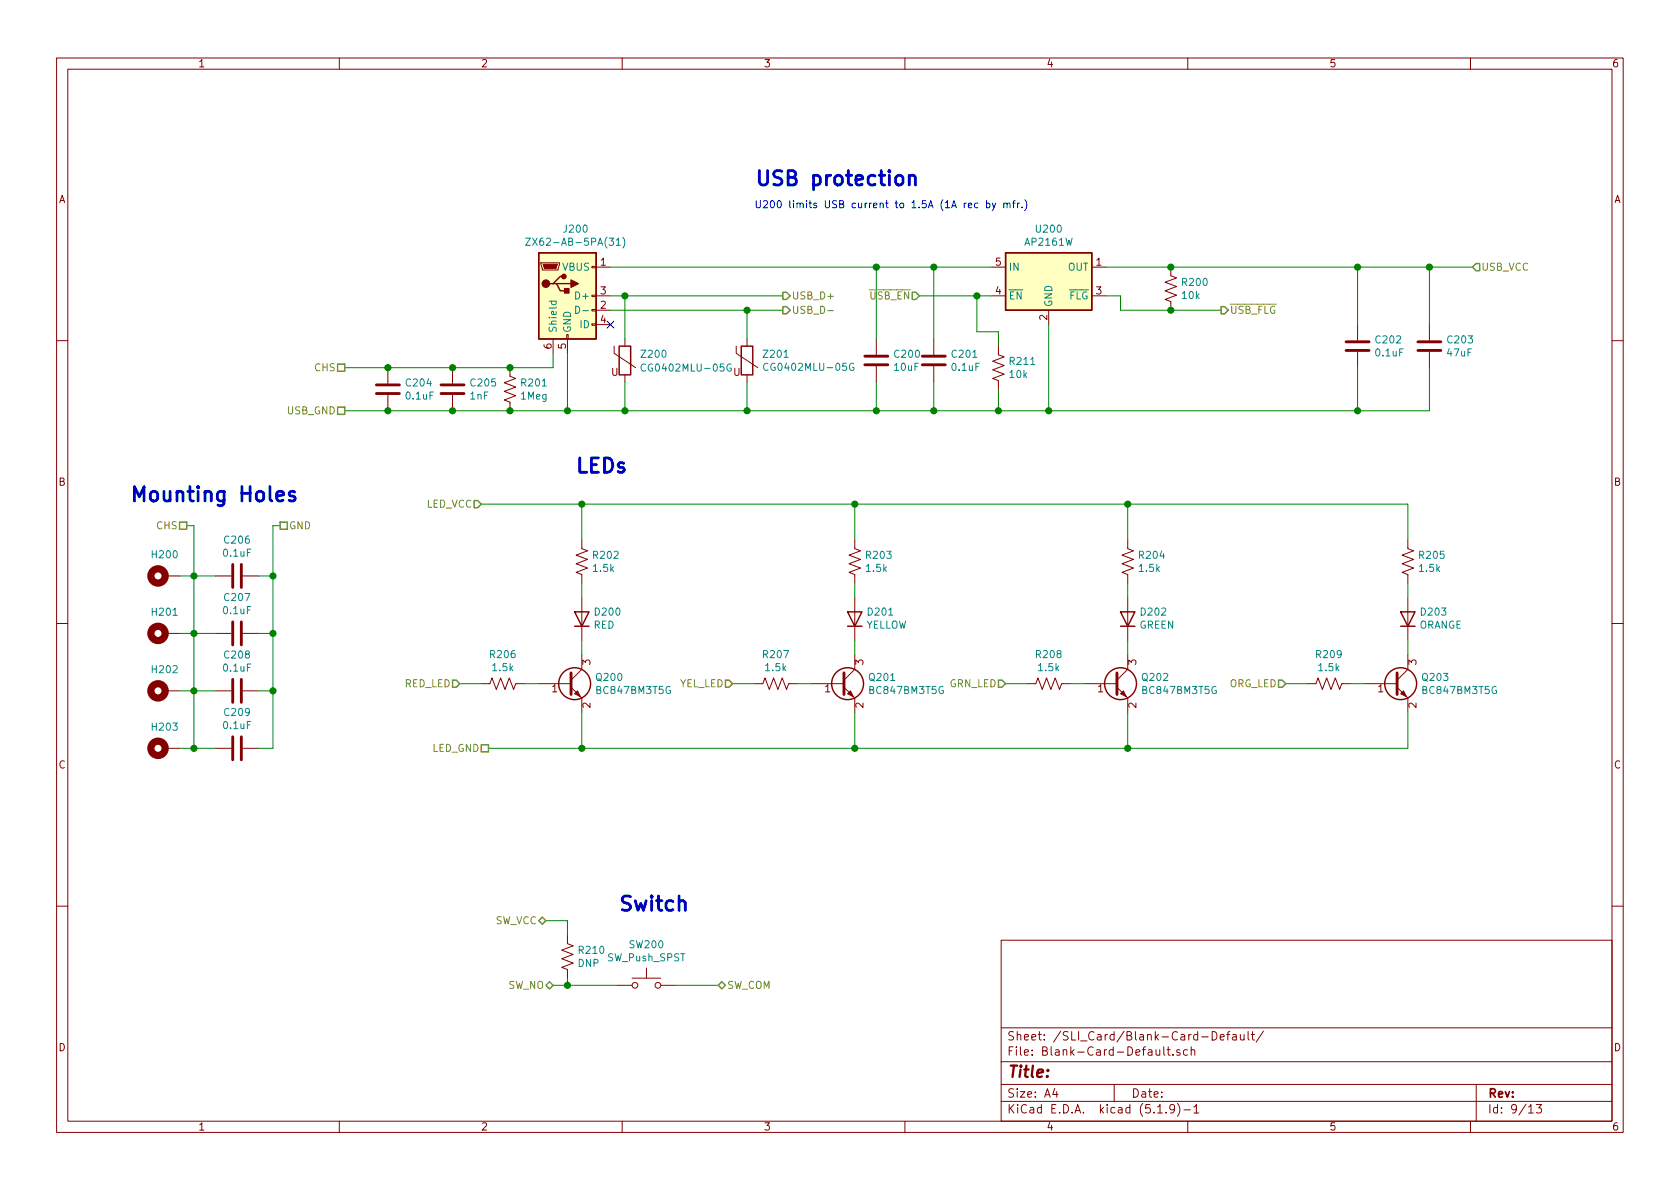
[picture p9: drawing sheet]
<svg xmlns="http://www.w3.org/2000/svg" width="297mm" height="210mm" viewBox="0 0 297 210" stroke-linecap="round" stroke-linejoin="round" font-family="sans-serif">
<g fill="none" stroke="#840000" stroke-width=".18">
<path d="M10 10.3h277v189.9h-277zM12 12.2h273v186.1h-273zM60 10.3v1.9M110 10.3v1.9M160 10.3v1.9M210 10.3v1.9M260 10.3v1.9M95.6 46.5h3.3v.2l-.2 1h-2.8zM97.8 59.9v2.6M100.2 59.2h.3v.7h-.3zM100.3 59.9v2.6M104.6 57.3h.8v.2h-.8z"/>
<path d="M104.6 54.7h.8v.3h-.8zM104.6 52.2h.8v.2h-.8zM104.6 47.1h.8v.3h-.8zM105.4 47.2h2.5M105.4 54.9h2.5M105.4 52.3h2.5M105.4 57.4h2.5M110.5 59.9v1.3M132.1 59.9v1.3M154.9 59.9v2.8M165.1 59.9v2.8M175.3 47.2h2.5"/>
<path d="M175.3 52.3h2.5M185.4 54.9v2.5M193 47.2h2.6M193 52.3h2.6M207 47.2v1.6l1 .3-2 .8 2 .8-2 .7 2 .8-2 .8 1 .3v1.6M240 57.4v2.8M252.7 57.4v2.8M10 60.2h2M68.6 65v2.8M68.6 69.8v2.8M80 65v2.8M80 69.8v2.8"/>
<path d="M90.2 65v1.5l1 .4-2 .8 2 .7-2 .8 2 .8-2 .7 1 .4v1.5M108.6 61.2v1.3l3.8 2.5M110.5 66.3v1.3M130.2 61.2v1.3l3.8 2.5M132.1 66.3v1.3M154.9 64.8v2.8M165.1 64.8v2.8M176.5 61.2v1.5l1 .4-2 .8 2 .7-2 .8 2 .8-2 .7 1 .4v1.5M240 62.2v2.8M252.7 62.2v2.8M285 60.2h2M102.9 95.5v1.5l1 .4-2 .8 2 .7-2 .8 2 .8-2 .7 1 .4v1.5"/>
<path d="M151.1 95.5v1.5l1 .4-2 .8 2 .7-2 .8 2 .8-2 .7 1 .4v1.5M199.4 95.5v1.5l1 .4-2 .8 2 .7-2 .8 2 .8-2 .7 1 .4v1.5M248.9 95.5v1.5l1 .4-2 .8 2 .7-2 .8 2 .8-2 .7 1 .4v1.5M10 110.3h2M29.2 112h2.5M29.2 101.8h2.5M38.1 112h2.8M38.1 101.8h2.8M42.9 112h2.8M42.9 101.8h2.8M102.9 105.7v7.6M102.9 115.8v2.6l-1.9 1.9"/>
<path d="M151.1 105.7v7.6M151.1 115.8v2.6l-1.9 1.9M199.4 105.7v7.6M199.4 115.8v2.6l-1.9 1.9M248.9 105.7v7.6M248.9 115.8v2.6l-1.9 1.9M285 110.3h2M29.2 132.3h2.5M29.2 122.2h2.5M38.1 132.3h2.8M38.1 122.2h2.8M42.9 132.3h2.8"/>
<path d="M42.9 122.2h2.8M85.1 120.9h1.5l.4-1 .8 2 .7-2 .8 2 .7-2 .8 2 .4-1h1.5M95.2 120.9h5.8M101 121.5l1.9 1.9v2.6M133.3 120.9h1.6l.4-1 .7 2 .8-2 .7 2 .8-2 .8 2 .3-1h1.6M143.5 120.9h5.7M149.2 121.5l1.9 1.9v2.6M181.6 120.9h1.5l.4-1 .8 2 .7-2 .8 2 .8-2 .7 2 .4-1h1.5M191.8 120.9h5.7M197.5 121.5l1.9 1.9v2.6M231.1 120.9h1.6l.3-1 .8 2 .8-2 .7 2 .8-2 .8 2 .3-1h1.6M241.3 120.9h5.7"/>
<path d="M247 121.5l1.9 1.9v2.6M10 160.2h2M100.3 165.3v1.6l1 .4-2 .7 2 .8-2 .7 2 .8-2 .8 1 .3v1.6M109.2 174.2h2.6M111.8 173h5M114.3 171.2v1.8M116.8 174.2h2.6M177 166.3h108v32h-108zM285 160.2h2M60 198.3v1.9M110 198.3v1.9M160 198.3v1.9"/>
<path d="M177 194.8h108M177 191.8h108M177 187.8h108M177 181.8h108M186.5 192.5l-.4 1h1M186.8 193v1M197 191.8v3M204.4 185.6v.8a.39 .39 0 0 0 .7 .1M204.7 196.8h.8M205.1 185.6v1M205.8 185.1v1.3l.2 .2M206.2 196.7v.1"/>
<path d="M206.3 185.6h.6M206.6 185.1v1.3l.3 .2M207.4 186.5v.1M207.7 196l-.1 .1a.48 .48 0 0 1-.6 .1l-.2-.2 .2-.6a.48 .48 0 0 1 .6 .1 1.27 1.27 0 0 1-.2 1.2l-.4 .1M208.2 195.1a1.71 1.71 0 0 1 0 2.3M208.6 185.7l-.3-.1-.2 .2v.2l.5 .2v.3h-.5M209.3 196.3h1.2M210 185.7l-.5-.1-.3 .3 .1 .6 .2 .1 .5-.1M210 198.3v1.9M210.6 185.7l.2-.1 .4 .1 .1 .9M210.6 185.1v1.5M211.1 195.8l.4-.5v1.5"/>
<path d="M211.1 196.8h.9M214.3 182.4a.75 .75 0 0 1 .9 .8 .75 .75 0 0 1-.9 .7zM215.7 183.4l.8-.1-.1-.3-.4-.1-.3 .2 .1 .7h.6M216.9 182.9h.5M217.4 182.4l-.3 .2v1.3M218 183h.5l.1 .9M218.6 183.3l-.5 .1-.2 .2 .2 .3 .5-.1M219.3 182.9v.8a.39 .39 0 0 0 .7 .1M220 182.9v1M220.7 182.4v1.3l.2 .2M221.2 182.9h.6M221.5 182.4v1.3l.3 .2"/>
<path d="M223.4 182.3l-1.3 2M260 198.3v1.9M261 191.8v6.5M270.3 195.8l.4-.5v1.5M270.3 196.8h.8M271.6 195.3h.9l-.4 .6 .4 .1v.7l-.2 .1-.7-.1"/>
<circle cx="112.3" cy="174.2" r=".51"/>
<circle cx="116.3" cy="174.2" r=".51"/>
</g>
<g fill="none" stroke="#840000" stroke-width=".51">
<path d="M66.5 69.6h4.1M66.5 68.1h4.1M78 69.6h4M78 68.1h4M152.9 64.5h4.1M152.9 63h4.1M163.1 64.5h4M163.1 63h4M238 62h4.1M238 60.4h4.1M250.7 62h4.1M250.7 60.4h4.1"/>
<path d="M41.1 99.8v4.1M42.7 99.8v4.1M41.1 110v4M42.7 110v4M101 119v3.8M149.2 119v3.8M197.5 119v3.8M247 119v3.8M41.1 120.1v4.1M41.1 130.3v4.1M42.7 120.1v4.1M42.7 130.3v4.1"/>
</g>
<g fill="none" stroke="#840000" stroke-width=".25">
<path d="M95.2 44.7h10.2v15.2h-10.2zM97.8 50.2h.6l.7 1.2h1.2M98.4 50.2h2.6M99.7 48.9h-.6l-1.3 1.3h-.6M177.8 44.7h15.2v10.2h-15.2zM109.5 61.2h2v5.1h-2zM131.1 61.2h2v5.1h-2zM101.6 108.2h2.5l-1.2 2.5zM101.6 110.7h2.5M149.9 108.2h2.5l-1.3 2.5zM149.9 110.7h2.5M198.1 108.2h2.6l-1.3 2.5z"/>
<path d="M198.1 110.7h2.6M247.6 108.2h2.6l-1.3 2.5zM247.6 110.7h2.6"/>
<circle cx="101.6" cy="120.9" r="2.82"/>
<circle cx="149.9" cy="120.9" r="2.82"/>
<circle cx="198.1" cy="120.9" r="2.82"/>
<circle cx="247.6" cy="120.9" r="2.82"/>
</g>
<g fill="#840000" stroke="#840000" stroke-width=".18">
<path d="M101.6 122.7l.5-.5 .5 1z"/>
<path d="M247.6 122.7l.6-.5 .5 1z"/>
<path d="M198.1 122.7l.5-.5 .5 1z"/>
<path d="M150.4 122.2l.5 1-1-.5z"/>
<path d="M96 46.7h2.6l-.3 .8h-2z"/>
</g>
<g fill="none" stroke="#840000" stroke-width="1.3">
<circle cx="27.9" cy="112" r="1.27"/>
<circle cx="27.9" cy="101.8" r="1.27"/>
<circle cx="27.9" cy="122.2" r="1.27"/>
<circle cx="27.9" cy="132.3" r="1.27"/>
</g>
<g fill="#ffffc2" stroke="#ffffc2" stroke-width=".18">
<path d="M95.2 44.7h10.2v15.2h-10.2z"/>
<path d="M177.8 44.7h15.2v10.2h-15.2z"/>
</g>
<g fill="#840000" stroke="#840000" stroke-width=".25">
<path d="M99.8 51h.8v.8h-.8z"/>
<path d="M101 49.5l1.2 .7-1.2 .6z"/>
<circle cx="96.5" cy="50.2" r=".63"/>
<circle cx="99.7" cy="48.9" r=".38"/>
</g>
<path d="M92.9 42.1h.9l-.9 1.3h.9M97.1 53.3h1.2M97.6 53.3l-.1 .3 .2 .3 .6-.1v-.5M101.8 54.1a.64 .64 0 0 1 .7 .7 .64 .64 0 0 1-.7 .6zM103 54.9h1M109 42.5l.3-.4v1.3M109 43.4h.7M110.1 41.9a1.47 1.47 0 0 1 0 2M114.1 64.5a.6 .6 0 0 0-.8 .4 .6 .6 0 0 0 .6 .7l.2-.1M129.2 64.4a.59 .59 0 0 0-.7 .6 .59 .59 0 0 0 .7 .6l.1-.5h-.2M135.8 64.4a.6 .6 0 0 0-.8 .4 .6 .6 0 0 0 .6 .7l.2-.1M150.9 64.3a.59 .59 0 0 0-.7 .6 .59 .59 0 0 0 .7 .6l.1-.5h-.3" fill="none" stroke="#008484" stroke-width=".18"/>
<g fill="none" stroke="#008400" stroke-width=".18">
<path d="M107.9 52.3h30.5M107.9 54.9h30.5M107.9 47.2h67.4M110.5 52.3v7.6M132.1 54.9v5M154.9 47.2v12.7M162.6 52.3h12.7M165.1 47.2v12.7M172.7 52.3v6.4h3.8v2.5M185.4 57.4v15.2M195.6 52.3h2.5v2.6h17.8M195.6 47.2h64.7"/>
<path d="M240 47.2v10.2M252.7 47.2v10.2M97.8 62.5v2.5h-36.8M100.3 62.5v10.1M110.5 67.6v5M132.1 67.6v5M154.9 67.6v5M165.1 67.6v5M176.5 68.8v3.8M240 65v7.6M252.7 65v7.6h-191.7M33 93h1.3v39.3"/>
<path d="M49.5 93h-1.2v39.3h-2.6M85.1 89.1h163.8v6.4M102.9 89.1v6.4M151.1 89.1v6.4M199.4 89.1v6.4M31.7 101.8h6.4M31.7 112h6.4M45.7 101.8h2.6M45.7 112h2.6M102.9 103.1v2.6M102.9 113.3v2.5M151.1 103.1v2.6"/>
<path d="M151.1 113.3v2.5M199.4 103.1v2.6M199.4 113.3v2.5M248.9 103.1v2.6M248.9 113.3v2.5M31.7 132.3h6.4M31.7 122.2h6.4M45.7 122.2h2.6M81.3 120.9h3.8M92.7 120.9h2.5M102.9 126v6.3M129.5 120.9h3.8"/>
<path d="M141 120.9h2.5M151.1 126v6.3M177.8 120.9h3.8M189.2 120.9h2.6M199.4 126v6.3M227.3 120.9h3.8M238.8 120.9h2.5M248.9 126v6.3h-162.5M96.5 162.8h3.8v2.5M97.8 174.2h11.4M100.3 173v1.2M119.4 174.2h7.6"/>
</g>
<g fill="none" stroke="#848400" stroke-width=".25">
<path d="M138.4 51.7h.7l.6 .6-.6 .7h-.7zM138.4 54.2h.7l.6 .7-.6 .6h-.7zM161.3 51.7h.6l.7 .6-.7 .7h-.6zM215.9 54.2h.6l.7 .7-.7 .6h-.6zM261 46.6h.6v1.3h-.6l-.7-.7zM59.7 64.4h1.3v1.3h-1.3zM59.7 72h1.3v1.3h-1.3zM31.7 92.3h1.3v1.3h-1.3zM49.5 92.3h1.3v1.3h-1.3zM83.8 88.5h.7l.6 .6-.6 .7h-.7zM80 120.3h.6l.7 .6-.7 .6h-.6zM85.1 131.7h1.3v1.3h-1.3z"/>
<path d="M128.3 120.3h.6l.6 .6-.6 .6h-.6zM176.5 120.3h.7l.6 .6-.6 .6h-.7zM226.1 120.3h.6l.6 .6-.6 .6h-.6zM95.2 162.8l.7-.6 .6 .6-.6 .6zM96.5 174.2l.7-.6 .6 .6-.6 .7zM127 174.2l.6-.6 .7 .6-.7 .7z"/>
</g>
<path d="M146.4 54.9h.9" fill="none" stroke="#848400" stroke-width=".18"/>
<g fill="none" stroke="#0000c2" stroke-width=".18">
<path d="M171.2 36.3l.6-.1v-.2l-.4-.1-.2 .2 .1 .6h.5M172.9 36l-.4-.1-.2 .2 .1 .6h.5M174.4 36l.4-.1 .2 .2-.1 .6h-.5M174.4 35.5v1.2M175.4 35.9l.3 .8M176 35.9l-.4 1.2-.2 .1M177.5 36l.2-.1 .3 .1 .1 .7M177.5 35.9v.8M178.1 36.1l.1-.2 .3 .1 .1 .7M179 35.9h.5M179.5 35.5l-.3 .2v1M179.9 35.9v.8"/>
<path d="M180.3 35.9l-.4 .2M180.7 36.6v.1M181.2 35.3a1.4 1.4 0 0 1 0 1.9"/>
</g>
<path d="M160.8 31.3a.66 .66 0 0 1 .9-.2l.1 .3v1.3M160.8 31v1.7M52.1 87l-.6-.1-.3 .1-.1 .2 .1 .4 .9 .3 .1 .2-.1 .4-.3 .1-.7-.1" fill="none" stroke="#0000c2" stroke-width=".51"/>
<g fill="#008400" stroke="#008400" stroke-width=".25">
<circle cx="68.6" cy="65" r=".51"/>
<circle cx="199.4" cy="132.3" r=".51"/>
<circle cx="252.7" cy="47.2" r=".51"/>
<circle cx="165.1" cy="72.6" r=".51"/>
<circle cx="80" cy="65" r=".51"/>
<circle cx="176.5" cy="72.6" r=".51"/>
<circle cx="102.9" cy="89.1" r=".51"/>
<circle cx="80" cy="72.6" r=".51"/>
<circle cx="90.2" cy="72.6" r=".51"/>
<circle cx="172.7" cy="52.3" r=".51"/>
<circle cx="68.6" cy="72.6" r=".51"/>
<circle cx="151.1" cy="132.3" r=".51"/>
<circle cx="151.1" cy="89.1" r=".51"/>
<circle cx="102.9" cy="132.3" r=".51"/>
<circle cx="90.2" cy="65" r=".51"/>
<circle cx="110.5" cy="72.6" r=".51"/>
<circle cx="199.4" cy="89.1" r=".51"/>
<circle cx="240" cy="47.2" r=".51"/>
<circle cx="48.3" cy="122.2" r=".51"/>
<circle cx="34.3" cy="101.8" r=".51"/>
<circle cx="207" cy="54.9" r=".51"/>
<circle cx="48.3" cy="112" r=".51"/>
<circle cx="207" cy="47.2" r=".51"/>
<circle cx="185.4" cy="72.6" r=".51"/>
<circle cx="48.3" cy="101.8" r=".51"/>
<circle cx="34.3" cy="132.3" r=".51"/>
<circle cx="110.5" cy="52.3" r=".51"/>
<circle cx="154.9" cy="72.6" r=".51"/>
<circle cx="34.3" cy="122.2" r=".51"/>
<circle cx="240" cy="72.6" r=".51"/>
<circle cx="34.3" cy="112" r=".51"/>
<circle cx="132.1" cy="54.9" r=".51"/>
<circle cx="132.1" cy="72.6" r=".51"/>
<circle cx="154.9" cy="47.2" r=".51"/>
<circle cx="165.1" cy="47.2" r=".51"/>
<circle cx="100.3" cy="72.6" r=".51"/>
<circle cx="100.3" cy="174.2" r=".51"/>
</g>
<path d="M107.3 56.8l1.3 1.2M108.6 56.8l-1.3 1.2" fill="none" stroke="#000084" stroke-width=".18"/>
<g font-size="3.5" fill="#0000c2">
<text x="133.3" y="32.8">USB protection</text>
<text x="101.6" y="83.6">LEDs</text>
<text x="22.9" y="88.7">Mounting Holes</text>
<text x="109.2" y="161.1">Switch</text>
</g>
<text font-size="2.8" fill="#840000" x="178" y="190.5">Title:</text>
<g font-size="2.1" fill="#840000">
<text x="178" y="184">Sheet: /SLI_Card/Blank-Card-Default/</text>
<text x="178" y="186.7">File: Blank-Card-Default.sch</text>
<text x="178" y="196.9">KiCad E.D.A. kicad (5.1.9)-1</text>
<text x="178" y="194.1">Size: A4</text>
<text x="200" y="194.1">Date:</text>
<text x="263" y="194.1">Rev:</text>
<text x="263" y="196.9">Id: 9/13</text>
</g>
<g font-size="1.8" fill="#840000">
<text x="35" y="11.9">1</text>
<text x="85" y="11.9">2</text>
<text x="135" y="11.9">3</text>
<text x="185" y="11.9">4</text>
<text x="235" y="11.9">5</text>
<text x="285" y="11.9">6</text>
<text x="10.4" y="35.9">A</text>
<text x="285.4" y="35.9">A</text>
<text x="106.2" y="47">1</text>
<text x="176" y="47">5</text>
<text x="193.8" y="47">1</text>
<text x="106.2" y="52.1">3</text>
<text x="176" y="52.1">4</text>
<text x="193.8" y="52.1">3</text>
<text x="106.2" y="54.6">2</text>
<text x="106.2" y="57.1">4</text>
<text x="185.2" y="56.6" transform="rotate(-90 185.2 56.6)">2</text>
<text x="97.5" y="61.7" transform="rotate(-90 97.5 61.7)">6</text>
<text x="100.1" y="61.7" transform="rotate(-90 100.1 61.7)">5</text>
<text x="108.1" y="66.5">U</text>
<text x="129.7" y="66.5">U</text>
<text x="10.4" y="85.9">B</text>
<text x="285.4" y="85.9">B</text>
<text x="104.4" y="117.6" transform="rotate(-90 104.4 117.6)">3</text>
<text x="152.7" y="117.6" transform="rotate(-90 152.7 117.6)">3</text>
<text x="200.9" y="117.6" transform="rotate(-90 200.9 117.6)">3</text>
<text x="250.4" y="117.6" transform="rotate(-90 250.4 117.6)">3</text>
<text x="97.6" y="122.4">1</text>
<text x="104.4" y="125.2" transform="rotate(-90 104.4 125.2)">2</text>
<text x="145.9" y="122.4">1</text>
<text x="152.7" y="125.2" transform="rotate(-90 152.7 125.2)">2</text>
<text x="194.1" y="122.4">1</text>
<text x="200.9" y="125.2" transform="rotate(-90 200.9 125.2)">2</text>
<text x="243.7" y="122.4">1</text>
<text x="250.4" y="125.2" transform="rotate(-90 250.4 125.2)">2</text>
<text x="10.4" y="135.9">C</text>
<text x="285.4" y="135.9">C</text>
<text x="10.4" y="185.9">D</text>
<text x="285.4" y="185.9">D</text>
<text x="35" y="199.9">1</text>
<text x="85" y="199.9">2</text>
<text x="135" y="199.9">3</text>
<text x="185" y="199.9">4</text>
<text x="235" y="199.9">5</text>
<text x="285" y="199.9">6</text>
</g>
<g font-size="1.8" fill="#008484">
<text x="99.8" y="41.1">J200</text>
<text x="183.3" y="41.1">U200</text>
<text x="94.5" y="43.5">ZX62-AB-5PA(31)</text>
<text x="99.5" y="47.9">VBUS</text>
<text x="178.3" y="47.9">IN</text>
<text x="181.4" y="43.5">AP2161W</text>
<text x="188.8" y="47.9">OUT</text>
<text x="102.1" y="53">D+</text>
<text x="178.3" y="53">EN</text>
<text x="189" y="53">FLG</text>
<text x="209.1" y="52.9">10k</text>
<text x="209.1" y="50.6">R200</text>
<text x="98.4" y="58.9" transform="rotate(-90 98.4 58.9)">Shield</text>
<text x="101" y="58.9" transform="rotate(-90 101 58.9)">GND</text>
<text x="102.6" y="58">ID</text>
<text x="186.1" y="54.4" transform="rotate(-90 186.1 54.4)">GND</text>
<text x="113.6" y="63.3">Z200</text>
<text x="114.2" y="65.7">CG0402MLU-05G</text>
<text x="135.2" y="63.3">Z201</text>
<text x="135.8" y="65.6">CG0402MLU-05G</text>
<text x="158.2" y="65.6">10uF</text>
<text x="158.3" y="63.3">C200</text>
<text x="168.4" y="65.6">0.1uF</text>
<text x="168.4" y="63.3">C201</text>
<text x="178.7" y="64.5">R211</text>
<text x="243.3" y="63">0.1uF</text>
<text x="243.4" y="60.7">C202</text>
<text x="256" y="63">47uF</text>
<text x="256.1" y="60.7">C203</text>
<text x="71.9" y="70.7">0.1uF</text>
<text x="71.9" y="68.3">C204</text>
<text x="83.2" y="70.7">1nF</text>
<text x="83.3" y="68.3">C205</text>
<text x="92.2" y="70.7">1Meg</text>
<text x="92.3" y="68.3">R201</text>
<text x="178.6" y="66.8">10k</text>
<text x="27" y="98.7">H200</text>
<text x="39.6" y="98.4">0.1uF</text>
<text x="39.8" y="96.1">C206</text>
<text x="105" y="101.1">1.5k</text>
<text x="105" y="98.8">R202</text>
<text x="153.2" y="101.1">1.5k</text>
<text x="153.3" y="98.8">R203</text>
<text x="201.5" y="101.1">1.5k</text>
<text x="201.5" y="98.8">R204</text>
<text x="251" y="101.1">1.5k</text>
<text x="251.1" y="98.8">R205</text>
<text x="39.8" y="106.3">C207</text>
<text x="27" y="108.9">H201</text>
<text x="39.6" y="108.6">0.1uF</text>
<text x="105" y="111.2">RED</text>
<text x="105.3" y="108.9">D200</text>
<text x="153" y="111.2">YELLOW</text>
<text x="153.6" y="108.9">D201</text>
<text x="201.4" y="111.2">GREEN</text>
<text x="201.8" y="108.9">D202</text>
<text x="250.9" y="111.2">ORANGE</text>
<text x="251.4" y="108.9">D203</text>
<text x="27" y="119">H202</text>
<text x="39.6" y="118.8">0.1uF</text>
<text x="39.8" y="116.5">C208</text>
<text x="86.8" y="116.4">R206</text>
<text x="87.2" y="118.7">1.5k</text>
<text x="135.1" y="116.4">R207</text>
<text x="135.4" y="118.7">1.5k</text>
<text x="183.3" y="116.4">R208</text>
<text x="183.7" y="118.7">1.5k</text>
<text x="232.8" y="116.4">R209</text>
<text x="233.2" y="118.7">1.5k</text>
<text x="105.6" y="120.4">Q200</text>
<text x="105.7" y="122.7">BC847BM3T5G</text>
<text x="153.8" y="120.4">Q201</text>
<text x="153.9" y="122.7">BC847BM3T5G</text>
<text x="202.1" y="120.4">Q202</text>
<text x="202.2" y="122.7">BC847BM3T5G</text>
<text x="251.6" y="120.4">Q203</text>
<text x="251.7" y="122.7">BC847BM3T5G</text>
<text x="27" y="129.2">H203</text>
<text x="39.6" y="128.9">0.1uF</text>
<text x="39.8" y="126.6">C209</text>
<text x="111.4" y="167.7">SW200</text>
<text x="102.2" y="171">DNP</text>
<text x="102.5" y="168.7">R210</text>
<text x="107.4" y="170">SW_Push_SPST</text>
</g>
<text font-size="1.8" fill="#0000c2" x="133.3" y="36.8">U200 limits USB current to 1.5A (1A rec by mfr.)</text>
<g font-size="1.8" fill="#848400">
<text x="261.9" y="47.9">USB_VCC</text>
<text x="140" y="53">USB_D+</text>
<text x="153.9" y="53">USB_EN</text>
<text x="140" y="55.5">USB_D-</text>
<text x="217.4" y="55.5">USB_FLG</text>
<text x="55.7" y="65.7">CHS</text>
<text x="50.8" y="73.3">USB_GND</text>
<text x="75.3" y="89.8">LED_VCC</text>
<text x="27.8" y="93.6">CHS</text>
<text x="51.1" y="93.6">GND</text>
<text x="71.5" y="121.5">RED_LED</text>
<text x="120.1" y="121.5">YEL_LED</text>
<text x="167.8" y="121.5">GRN_LED</text>
<text x="217.2" y="121.5">ORG_LED</text>
<text x="76.4" y="133">LED_GND</text>
<text x="87.4" y="163.4">SW_VCC</text>
<text x="89.8" y="174.9">SW_NO</text>
<text x="128.5" y="174.9">SW_COM</text>
</g>
</svg>
